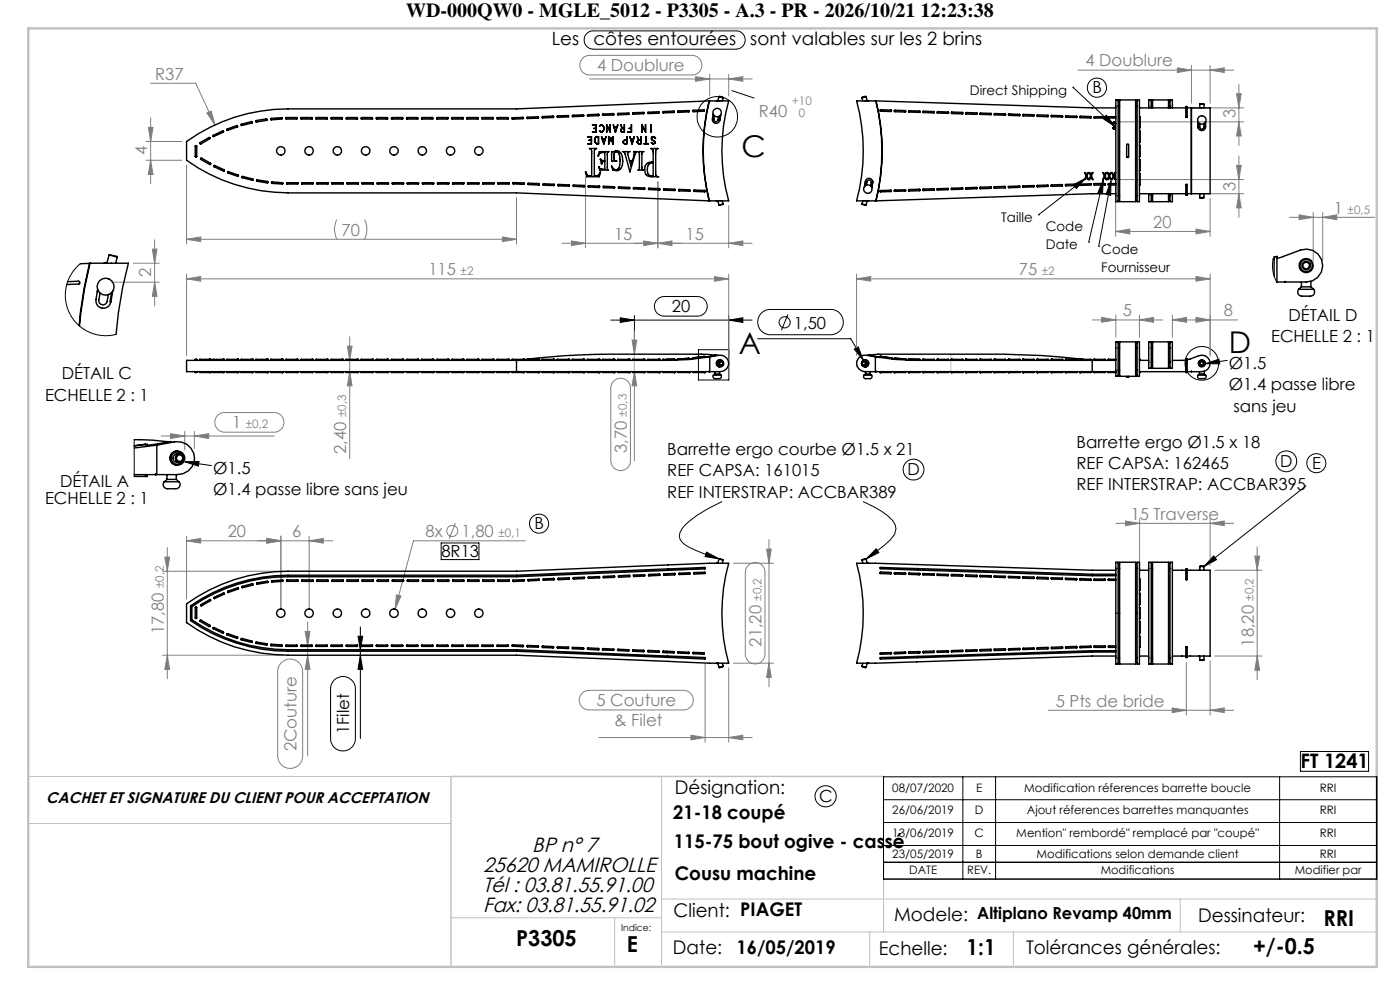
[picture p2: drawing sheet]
<svg xmlns="http://www.w3.org/2000/svg" width="297mm" height="210mm" viewBox="0 0 297 210" stroke-linecap="round" stroke-linejoin="round" font-family="sans-serif">
<g fill="none" stroke="#c0c0c0" stroke-width=".21">
<path d="M134.6 75.1v3.7M154.6 76.4v1.4M181.7 76.4v1.4M201.7 75.1v3.7M256.7 76.4v.6M39.2 96.4v1.6M41.2 96.2v2.9M61.9 137h1.4M6 164.7h89.7M6 174.7h89.7M140.3 164.7v40M187.4 164.7v33"/>
<path d="M95.7 194.7h44.6M130.4 194.7v10M140.3 197.7h151.8M140.3 190.7h151.8M184.5 197.7v7M215 197.7v7M250.4 190.7v7"/>
<circle cx="183.5" cy="77.1" r=".75"/>
</g>
<path d="M187.4 164.7h-91.7v40.4" fill="none" stroke="#c0c0c0" stroke-width=".3"/>
<path d="M6 6h286.1v199.1h-286.1z" fill="none" stroke="#c0c0c0" stroke-width=".5"/>
<g fill="none" stroke="#000" stroke-width=".21">
<path d="M124.6 7l.5-.3 .6-.1h30.4a1.94 1.94 0 0 1 2 1.9 1.94 1.94 0 0 1-2 1.9h-30.2a1.94 1.94 0 0 1-1.9-1.2 1.94 1.94 0 0 1 .6-2.2zM155.3 19.2l4.7 1.6M227.6 18.5h.1M227.6 18.5l9 8.4M227.7 39.2l2.7-1.4-2.1 2.2zM230.4 37.8l-10.1 7.8M234.1 38.1l-.2 3-1-.2zM234.1 38.1l-3.1 13.3M234.7 24.4l1.9 2.5-2.6-1.7zM235.7 38.4l-.1 3-1-.2zM235.7 38.4l-2.6 13.8M220.3 45.6h.1"/>
<path d="M231 51.4h.1M233.1 52.2h.1M129.6 67.9h30M131.6 67.4l3 .5-3 .5zM134.6 66.9v7.2M139.3 63.7a2.07 2.07 0 0 1 1.6-.8h7.1a2.08 2.08 0 0 1 2 2.1 2.08 2.08 0 0 1-2 2.1h-7.1a2.06 2.06 0 0 1-1.9-1.2 2.06 2.06 0 0 1 .3-2.2zM154.6 67.9l3-.5v1zM154.6 66.9v13.7h-6.4v-6.4h6.4M160.7 71.9h19.8l2.7 4.5M161.5 66.4l.2-.2a2.58 2.58 0 0 1 1.7-.6h12.8a2.68 2.68 0 0 1 2.7 2.7 2.68 2.68 0 0 1-2.7 2.7h-12.8a2.69 2.69 0 0 1-2.4-1.7 2.69 2.69 0 0 1 .5-2.9zM167.1 66.7l-1.3 3.4M181.2 74.1l.9-.5 1.1 2.8z"/>
<path d="M255.7 77.1l2.9-.9 .2 1zM260.1 76.5h.1M260.1 76.5l-4.4 .6M39.2 98l3-.1-.1 1zM39.2 98l5.5 .7M44.7 98.7h.1M93.6 115.2h8v3.5h-8zM149.9 117.1l2.7 1.5-3-.5zM153.2 106.4a23.6 23.6 0 0 0-8.5 5.7 2.2 2.2 0 0 0 .7 3.5 32.5 32.5 0 0 0 7.2 3M183.1 106.4a17.9 17.9 0 0 1 6.2 4 2.74 2.74 0 0 1-.5 4.1l-1.2 1.2-3.9 2.9M185.9 116.4l.5 .8-2.7 1.4zM257.5 117.9l.6 .8-2.7 1.5z"/>
<path d="M277 103.1l-21.6 17.1M75.7 138h1.7M76 135h.9l-.5 3zM76.4 139l.5 3h-.9zM76.4 133v23.7M70.9 144.3a2.65 2.65 0 0 1 2.9-.6 2.65 2.65 0 0 1 1.6 2.4v10.6a2.63 2.63 0 0 1-2.6 2.6 2.63 2.63 0 0 1-2.7-2.6v-10.6a2.53 2.53 0 0 1 .8-1.8zM275.9 159.4h14.4v4.2h-14.4zM187.4 164.8h104.7v21.7h-104.7zM187.4 169.6h104.7M187.4 174.5h104.7M187.4 179.3h104.7M204.3 164.8v21.7"/>
<path d="M211.2 164.8v21.7M271.5 164.8v21.7M187.4 182.9h104.7"/>
<circle cx="232.7" cy="18.6" r="2.04"/>
<circle cx="152.2" cy="24.8" r="4.3"/>
<circle cx="166.5" cy="68.4" r="1.18"/>
<circle cx="255" cy="77.1" r="3.6"/>
<circle cx="193.8" cy="99.6" r="2.21"/>
<circle cx="272.9" cy="97.9" r="2.21"/>
<circle cx="279.2" cy="98.3" r="2.02"/>
<circle cx="114.4" cy="111.1" r="2.03"/>
<circle cx="175.2" cy="168.9" r="2.24"/>
</g>
<g fill="none" stroke="#808080" stroke-width=".21">
<path d="M31.9 17.7h9.6l4.1 8.8M123.5 12.5a2.07 2.07 0 0 1 1.6-.8h21.7a2.08 2.08 0 0 1 2.1 2.1 2.08 2.08 0 0 1-2.1 2.1h-21.7a2.08 2.08 0 0 1-1.9-1.2 2.08 2.08 0 0 1 .3-2.2zM125.1 16.7h34.5M147.6 16.3l3 .4-3 .5zM150.6 15.8v4.6M154.6 16.7l3-.4v.9zM154.6 15.8v4.6M228.7 14.9h33M249.8 14.4l3 .5-3 .5zM252.8 13.9v8M256.7 14.9l3-.5v1zM256.7 13.9v8"/>
<path d="M262.3 19.9h1l-.5 3zM262.8 17.9v13M31 30h7.6M31 34h7.6M31.5 27h1l-.5 3zM32 34l.5 3h-1zM32 25v14M39.6 35v16.7M43.9 24l.9-.4 .8 2.9zM124.2 37.5v15.1M139.6 38.5v14.1M236.7 39.1v11"/>
<path d="M237.3 25.9h26.5M237.7 38.1h26.1M252.6 22.9h11.2M262.3 35.1h1l-.5 3zM262.8 33.1v13M262.8 25.9l.5 2.9h-1zM23.7 59.9h10.1M28.3 55.8h5.5M32.3 52.8h1l-.5 3zM32.8 50.9v14M32.8 59.9l.5 3h-1zM39.6 59.2l3-.5v.9z"/>
<path d="M39.6 59.2h115M39.6 58.1v17.3M39.6 50.8l3-.5v1zM39.6 50.8h70M71.5 46.6l-.2 .2a4.8 4.8 0 0 0 .2 4M77.3 46.6a4.7 4.7 0 0 1 0 4.2M106.6 50.3l3 .5-3 .5zM109.6 41.9v9.8M119.2 51.6h40.4M121.2 51.1l3 .5-3 .5zM136.6 51.1l3 .5-3 .5zM139.6 51.6l3-.5v1z"/>
<path d="M151.6 58.7l3 .5-3 .4zM154.6 58.1v17.3M154.6 51.6l3-.5v1zM154.6 43.6v9M181.7 59.2l3-.5v.9zM181.7 58.1v17.3M181.7 59.2h75M236.7 49.1l3-.5v1zM236.7 49.1h20M253.7 58.7l3 .5-3 .4zM253.7 48.6l3 .5-3 .5zM256 41.1h7.8"/>
<path d="M256.7 58.1v17.3M256.7 42.1v8M262.8 41.1l.5 3h-1zM273.6 46.1h18M275.6 45.6l3 .5-3 .5zM278.6 45.1v10.2M280.6 46.1l3-.5v1zM280.6 45.1v10.2M73.7 73.4h1l-.5 3zM74.2 78.8l.5 3h-1zM74.2 71.4v25.9M134.1 72.1h1l-.5 3z"/>
<path d="M134.6 70.1v27.6M134.6 78.8l.5 3h-1zM135.6 75.1h.1M135.6 78.8h.1M231.7 67.9h15M233.7 67.3l3 .6-3 .5zM236.7 66.8v4.7M241.7 67.9l3-.6v1.1zM241.7 66.8v4.7M248.7 67.9l3-.6v1.1zM248.7 66.8v4.7M248.7 67.9h13.8"/>
<path d="M253.7 67.3l3 .6-3 .5zM34.2 92.5h24M36.2 92l3 .5-3 .5zM39.2 91.5v4M41.2 92.5l3.1-.5v1zM41.2 91.5v3.6M46.2 88.1a1.93 1.93 0 0 1 1.5-.6h10.5a2.08 2.08 0 0 1 2.1 2.1 2.08 2.08 0 0 1-2.1 2.1h-10.5a2.09 2.09 0 0 1-2-1.3 2.09 2.09 0 0 1 .5-2.3zM130.2 80.8a2.08 2.08 0 0 1 2.3-.4 2.08 2.08 0 0 1 1.2 1.9v15.4a2.08 2.08 0 0 1-2 2.1 2.08 2.08 0 0 1-2.1-2.1v-15.6l.2-.8zM35 118.2h1l-.5 3zM35.5 116.2v27.8M39.6 114.7l3-.5v1zM39.6 113.7v13.4"/>
<path d="M39.6 114.7h31M56.6 114.2l3 .5-3 .5zM59.6 113.7v15.4M65.6 114.7l3-.5v1zM65.6 113.7v15.4M96.6 110.9l-1.3 3.4M111.4 114.7h-23.7l-3.9 14.5M155.6 119.5h8.5M158.9 119.8a2.09 2.09 0 0 1 2.2-.3 2.09 2.09 0 0 1 1.2 1.9v17.4a2.08 2.08 0 0 1-2.1 2.1 2.08 2.08 0 0 1-2.1-2.1l.1-17.6a1.92 1.92 0 0 1 .7-1.4zM162.6 116.5h1l-.5 3zM163.1 114.5v31.2M236.7 111h25"/>
<path d="M238.8 110.5l3 .5-3 .5zM241.8 110v11.8M256.7 111l3-.5v1zM256.7 110v10M266.2 118h1l-.5 3zM266.7 116v28.2M34.5 121.2h25.6M34.5 139h25.6M35.5 139l.5 3h-1zM64.3 137h2M64.7 134h1.1l-.5 3zM65.3 139l.5 3h-1.1z"/>
<path d="M65.3 132v28.4M84.1 126.2l1 .2-1.3 2.8zM257.7 139.2h10M257.7 121h10M266.7 139.2l.5 3h-1zM59.7 140.6a2.66 2.66 0 0 1 2.9-.6 2.66 2.66 0 0 1 1.6 2.4v18a2.65 2.65 0 0 1-2.6 2.6 2.65 2.65 0 0 1-2.7-2.6v-18.2l.3-.9zM123.8 146.8l1.2-.4h20a2.08 2.08 0 0 1 2.1 2.1 2.08 2.08 0 0 1-2.1 2.1h-20a2.09 2.09 0 0 1-2-1.5 2.09 2.09 0 0 1 .8-2.3zM127 156.4h32.6M146.6 156l3 .4-3 .5zM149.6 140.8v16.6M154.6 156.4l3-.4v.9zM154.6 141.7v15.7"/>
<path d="M155.6 140.7h8.5M163.1 140.7l.5 3h-1zM222.4 150.7h39.3M248.7 150.2l3 .5-3 .5zM251.7 140.5v11.2M256.7 150.7l3-.5v1zM256.7 140.2v11.5"/>
<circle cx="95.9" cy="112.6" r="1.18"/>
</g>
<path d="M74.7 138h.8" fill="none" stroke="#c0c0c0" stroke-width=".21" stroke-dasharray="30.5 1.3 1.3 1.3"/>
<g fill="#000">
<path d="M181.2 74.1l.9-.5 1.1 2.8zM257.5 117.9l.6 .8-2.7 1.5z"/>
<path d="M234.7 24.4l1.9 2.5-2.6-1.7zM235.7 38.4l-.1 3-1-.2zM234.1 38.1l-.2 3-1-.2zM227.7 39.2l2.7-1.4-2.1 2.2z"/>
<path d="M154.6 67.9l3-.5v1zM131.6 67.4l3 .5-3 .5z"/>
<path d="M255.7 77.1l2.9-.9 .2 1zM39.2 98l3-.1-.1 1z"/>
<path d="M149.9 117.1l2.7 1.5-3-.5zM185.9 116.4l.5 .8-2.7 1.4z"/>
<path d="M76 135h.9l-.5 3zM76.4 139l.5 3h-.9z"/>
</g>
<g fill="#808080">
<path d="M253.7 67.3l3 .6-3 .5zM248.7 67.9l3-.6v1.1z"/>
<path d="M181.7 59.2l3-.5v.9zM253.7 58.7l3 .5-3 .4zM39.6 59.2l3-.5v.9zM151.6 58.7l3 .5-3 .4zM36.2 92l3 .5-3 .5zM41.2 92.5l3.1-.5v1z"/>
<path d="M65.3 139l.5 3h-1.1zM64.7 134h1.1l-.5 3z"/>
<path d="M134.1 72.1h1l-.5 3zM134.6 78.8l.5 3h-1z"/>
<path d="M256.7 111l3-.5v1zM238.8 110.5l3 .5-3 .5zM154.6 16.7l3-.4v.9zM147.6 16.3l3 .4-3 .5zM256.7 14.9l3-.5v1zM249.8 14.4l3 .5-3 .5zM139.6 51.6l3-.5v1zM121.2 51.1l3 .5-3 .5z"/>
<path d="M233.7 67.3l3 .6-3 .5zM241.7 67.9l3-.6v1.1zM146.6 156l3 .4-3 .5zM154.6 156.4l3-.4v.9zM248.7 150.2l3 .5-3 .5zM256.7 150.7l3-.5v1zM39.6 114.7l3-.5v1zM56.6 114.2l3 .5-3 .5zM84.1 126.2l-.3 3 1.3-2.8zM136.6 51.1l3 .5-3 .5zM154.6 51.6l3-.5v1zM39.6 50.8l3-.5v1zM106.6 50.3l3 .5-3 .5zM236.7 49.1l3-.5v1zM253.7 48.6l3 .5-3 .5zM43.9 24l1.7 2.5-.8-2.9zM275.6 45.6l3 .5-3 .5zM280.6 46.1l3-.5v1z"/>
<path d="M163.1 140.7l.5 3h-1zM162.6 116.5h1l-.5 3z"/>
<path d="M74.2 78.8l.5 3h-1zM73.7 73.4h1l-.5 3z"/>
<path d="M266.7 139.2l.5 3h-1zM266.2 118h1l-.5 3z"/>
<path d="M32.3 52.8h1l-.5 3zM32.8 59.9l.5 3h-1z"/>
<path d="M35 118.2h1l-.5 3zM35.5 139l.5 3h-1zM31.5 27h1l-.5 3zM32 34l.5 3h-1zM262.3 35.1h1l-.5 3zM262.8 41.1l.5 3h-1zM262.3 19.9h1l-.5 3zM262.8 25.9l.5 2.9h-1z"/>
<path d="M56.6 114.2l3 .5-3 .5zM65.6 114.7l3-.5v1z"/>
</g>
<g fill="none" stroke="#000" stroke-width=".3">
<path d="M41.5 30.9h.2l-.1 2.4-.2-.1zM42.4 30.3l1.9-1.1 .3 .1-2 1.2zM42.6 33.6l2.1 1-.1 .3-2-1.1zM45.2 28.7l2-.9 .2 .1-2 1.1zM45.4 35.1l2.2 .9v.3l-2.2-.9zM48.2 27.4l2.2-.7v.2l-2.1 .8zM48.3 36.4l2.3 .7v.3h-.2l-2.1-.7zM51.2 26.4l2.2-.6 .1 .2-.1 .1-2.1 .5zM51.4 37.4l2.2 .6 .1 .2-2.3-.5zM54.3 25.6l2.2-.4 .2 .1-.1 .2-2.2 .4zM54.5 38.2l2.2 .3 .1 .1-.1 .2-2.2-.4zM57.4 25.2l2.4-.2v.3l-2.3 .1z"/>
<path d="M57.6 38.7l2.4 .1v.2l-2.3-.1zM60.7 25l2.3-.1v.3l-2.3 .1zM60.9 38.8h2.3v.2h-2.3zM63.9 25l2.2-.1 .2 .3-2.4 .1zM64 38.8h2.4v.2h-2.3zM67.1 25l2.3-.1v.3l-2.3 .1zM67.2 38.8h2.4v.2h-2.4zM70.3 24.9h2.3v.3l-2.3 .1zM70.4 38.8h2.4v.2h-2.4zM73.5 25l2.2-.1 .1 .3-2.3 .1zM73.6 38.8h2.4v.2h-2.3zM76.7 25l2.3-.1v.3l-2.3 .1z"/>
<path d="M76.8 38.8h2.4v.2h-2.3zM79.9 24.9h2.3v.3l-2.3 .1zM80 38.8h2.4v.2h-2.4zM83.1 25l2.3-.1v.3l-2.3 .1zM83.2 38.8h2.4v.2h-2.3zM86.3 25l2.2-.1 .2 .3-2.4 .1zM86.4 38.8h2.4v.2h-2.3zM89.4 25l2.4-.1v.3l-2.3 .1zM89.6 38.8h2.4v.2h-2.4zM92.6 25l2.4-.1v.3l-2.3 .1zM92.8 38.8h2.4v.2h-2.3zM95.8 25l2.3-.1 .1 .3-2.3 .1z"/>
<path d="M96 38.8h2.4v.1l-2.3 .1zM99.1 25l2.3-.1v.3l-2.3 .1zM99.2 38.8h2.4v.2h-2.4zM102.3 24.9h2.3v.3l-2.3 .1zM102.4 38.8h2.4v.2h-2.4zM105.5 25l2.3-.1v.3l-2.3 .1zM105.6 38.8h2.4v.2h-2.3zM108.7 25l2.3-.1 .1 .2-2.4 .2zM108.8 38.8h2.3l.1 .3-2.4-.1zM111.9 24.9l2.3-.1v.2l-2.3 .1zM112 38.9h2.3l.1 .3-2.4-.1zM115 24.8l2.3-.2 .1 .3-2.3 .1z"/>
<path d="M115.2 39l2.3 .1 .1 .2h-2.3zM118.3 24.6l2.3-.1v.3l-2.3 .1zM118.4 39.2h2.4v.3l-2.3-.1zM121.4 24.5l2.4-.1v.2l-2.3 .2zM121.6 39.3h2.3l.1 .3-2.4-.1zM124.2 36.5h.1M124.6 24.4l2.4-.2v.3l-2.3 .1zM124.7 29h.8v1.5h-.8M124.7 29h.1M124.7 30.5h.1M124.8 39.4l2.4 .2-.1 .2-2.3-.1zM125 29.7h.4"/>
<path d="M125 29.7v.1M125.1 31.5h1.4a.7 .7 0 0 0-.4 1l.1 4.8a1.08 1.08 0 0 0 1.2-.8l-.3 1h-2.6l-.3-1a1.08 1.08 0 0 0 1.3 .8v-4.8a.73 .73 0 0 0-.4-1zM125.4 29v1.5M125.7 26.5h.8v1.5h-.8h.7v-1.5zM126.4 29.1l.6-.1v1.5l-.6-.1M126.4 29.1a.9 .9 0 0 0 0 1.3M126.4 29.1a.89 .89 0 0 0 0 1.3M126.4 27.2h-.4l.4 .1M126.9 33a1.18 1.18 0 0 1 1.4-.7v1.8l-.6-.1-.3-.2M126.9 33h.1M126.9 29v1.5M127 35.4h.1"/>
<path d="M127 35.4l.2 .7h1.8M127.2 26.7l.3-.2 .3 .1a.38 .38 0 0 0-.6 .2zM127.4 33.8h.1M127.4 33.8l.2 .9M127.6 34.7h.1M127.6 34.7a.46 .46 0 0 1 .2-.5 .46 .46 0 0 1 .5 0v1.7a1.01 1.01 0 0 1-1.2-.4l-.1-.1M127.6 29l.2 .5h.6l.2-.5-.5 1.6zM127.8 29.5h.6l-.3 .9zM127.8 24.2l2.3-.1 .1 .3-2.4 .1zM127.8 26.6a.75 .75 0 0 1 .3 .9 .75 .75 0 0 1-.6 .5l-.3-.3a.38 .38 0 0 0 .6 .2 .82 .82 0 0 0 0-1.3zM128 39.6h2.4v.3l-2.3-.1zM128.7 28h.1"/>
<path d="M129 32.2l-.2 .3v3.2l.2 .3M129 32.2h.1M129 32.2h-1.9l-.2 .8M129 36v.1M129.1 29h.1M129.2 30.4l.4-1.2 .4 1.2M129.2 29l-.1 1.6 .5-1.3 .5 1.3-.1-1.6M129.4 26.5h.1M129.4 27.9l-.7-1.5v1.6M129.4 26.5l.1 1.6-.8-1.5M130 36v.1M130 29h.1"/>
<path d="M130.1 26.5l.2 .5h.6l.2-.5-.5 1.6zM130.3 27l.3 .9 .2-.9M130.7 34.2a.62 .62 0 0 1-.5-.9v-.5a.57 .57 0 0 1 .6-.6 .57 .57 0 0 1 .6 .6l.1 .8a2.43 2.43 0 0 1-.7 2.4 1.01 1.01 0 0 1-1-.8l.2 .9M130.7 34.2h-.9v-2h.3a1.26 1.26 0 0 1 1.9 1.1 2.57 2.57 0 0 1-.6 2.7h-.1a1.24 1.24 0 0 1-1.2 0h-.1M130.7 34.2h.1M131.1 24.1l2.3-.1v.2l-2.3 .2zM131.2 39.7h2.4v.3h-2.3zM132.2 32.2l.4 .5 1 3.8 1.1-3.8 .4-.5M132.2 32.2h.1M132.2 32.2h1.3M132.4 27.3l-.6 .1v.5l.7 .1v-1.5l-.1 1.5h-.4M132.4 27.2h-.4l-.3-.7 .3 .7-.3 .3 .1 .4"/>
<path d="M132.5 30.5h.5v-1.5v1.5M132.5 29.7h.5M132.5 29.7l-.3 .3v.3l.3 .2M132.5 29.8l-.3 .2v.2l.3 .3M133.5 32.2l-.3 .1-.1 .3 .4 1.5h.7l.3-1.4a.33 .33 0 0 0-.1-.5M133.5 32.2h.1M133.6 29l.2 .5h.6l.2-.5-.5 1.6zM133.6 34.2h.5l-.3 1zM133.8 29.5h.6l-.3 .9zM133.9 26.5l.1 1.5h-.8h.7zM133.9 27.2h-.4l.4 .1M134.2 23.9l2.4-.1v.3l-2.3 .1z"/>
<path d="M134.4 39.8l2.3 .1 .1 .2h-2.4zM134.4 32.2h.1M134.4 32.2h.7M135.1 32.2h.1M135.4 32.2l.2 .3v3.3l-.2 .2M135.4 32.2h.1M135.4 36v.1M135.4 36.1h1M135.4 32.2h1M135.5 29.7l-.3-.7 .3 .7-.3 .3v.3l.3 .2M135.5 29.7h.5M135.5 29.8l-.3 .2v.2l.3 .3"/>
<path d="M136 29v1.5h-.5M136 29h.1M136.2 28h.1M136.2 26.6l.8 1.5v-1.6l-.1 1.4-.7-1.5v1.6M136.4 32.2l-.2 .3v3.2l.2 .3M136.4 32.2h.1M136.4 36v.1M136.6 30.5h.1M136.6 30.5h.9M137.1 30.5v-1.5v1.5M137.4 23.8l2.4-.1v.3l-2.3 .1zM137.5 30.5h.1"/>
<path d="M137.6 40h2.3l.1 .2h-2.4zM137.8 34.7l.8-.1v2.7a1.04 1.04 0 0 1-1.3-1.4l.1-.6zM138 26.5l.1 1.5zM138.1 31.5h1.5a.65 .65 0 0 0-.5 1v4a.69 .69 0 0 0 .5 1 2.81 2.81 0 0 1-2.5-.4 1.65 1.65 0 0 1-.3-1.8 1.65 1.65 0 0 1 1.5-.9h.3v-2.1a.6 .6 0 0 0-.5-.8zM138.2 30.3l.3 .2zM138.5 30.5h.2M138.5 29h.2M138.5 29a.38 .38 0 0 0-.2 .6l.7 .5-.3 .4M138.5 29l-.3 .2v.3l.8 .6-.3 .4M138.7 29l.4 .4zM139.6 37.5h.1M140.6 23.7l2.3-.1 .1 .2-2.3 .1z"/>
<path d="M143.8 23.6l2.4-.1v.1l-2.3 .2zM147 23.5l2.4-.2v.3l-2.3 .1zM150.4 21.4h4.2a39.6 39.6 0 0 0 0 21.2h-4.2M150.4 21.4l-40.8 1.7h-48.5a36.7 36.7 0 0 0-21.5 6.9v4a37.3 37.3 0 0 0 21.5 6.9h48.5l40.8 1.7M150.4 21.4a44.9 44.9 0 0 0 0 21.2M150.5 21.4a43.7 43.7 0 0 0 0 21.2M151.6 24.5l-.2 .8a.45 .45 0 0 0 .4 .5 .45 .45 0 0 0 .5-.4l.1-.7M152 21.4h.4M152.5 20.5l-.2 .9M152.5 20.5l.7 .1 .2 .2zM152.8 24.5l-.2 1M152.9 24.3l-.2 1.2a.81 .81 0 0 1-.9 .7 .81 .81 0 0 1-.7-1l.2-1v.2"/>
<path d="M153.4 20.8l-.2 .6M182.8 20.8l.2 .6M183.4 39.6l.2-1.1a.79 .79 0 0 1 .9-.7 .79 .79 0 0 1 .6 1l-.1 1.1M183.7 38.4l-.2 .9M183.7 20.5l.3 .9M183.7 20.5l-.6 .1-.3 .2M183.7 20.5l-.8 .3M183.8 39.3l.1-.7a.45 .45 0 0 1 .6-.4 .45 .45 0 0 1 .3 .5l-.1 .7M183.9 21.4h.4M185.1 38.4l-.2 1.3M185.8 21.4a44.9 44.9 0 0 1 0 21.2M185.8 21.4h-4.1a40.5 40.5 0 0 1 0 21.2h4.1"/>
<path d="M185.8 21.4a43.7 43.7 0 0 1 0 21.2M185.8 21.4l45.9 1.5h5M186.7 23.3h2.4v.3h-2.3zM189.8 23.4l2.3 .1v.2h-2.3zM192.8 23.5l2.3 .1 .1 .2h-2.4zM195.8 23.6l2.4 .1v.2h-2.4zM198.8 23.7l2.4 .1v.2h-2.3zM201.8 40l2.4-.1v.2l-2.3 .1zM201.9 23.8l2.4 .1-.1 .3-2.3-.1zM204.9 39.9l2.3-.2 .1 .3-2.3 .1zM204.9 23.9h2.3l.1 .3h-2.4zM207.9 39.7l2.3-.1 .1 .3-2.4 .1z"/>
<path d="M207.9 24l2.4 .1v.2h-2.4zM210.9 39.6l2.3-.1 .1 .3-2.3 .1zM210.9 24.1l2.4 .1v.2h-2.3zM213.9 39.6l2.4-.1v.2l-2.3 .1zM214 24.2l2.4 .1-.1 .2h-2.3zM217 39.5l2.3-.1 .1 .2-2.4 .1zM217 24.3h2.3l.1 .3h-2.4zM220 39.4l2.3-.1 .1 .2-2.3 .1zM220 24.4h2.3l.1 .3h-2.3zM223.1 39.2l2.2-.1 .1 .3-2.3 .1zM223.1 24.5h2.3v.3h-2.3zM226 39.2l2.4-.2v.3l-2.3 .1z"/>
<path d="M226.1 24.6l2.4 .2-.1 .1h-2.3zM229.1 39h2.3l.1 .2-2.4 .1zM229.1 24.7h2.3l.1 .3h-2.4zM230.1 36.6h.1l.3 .6 .3-.6h.1l-.3 .7 .3 .8h-.1l-.3-.6-.3 .6h-.1l.3-.8zM231 36.6h.2l.3 .6 .2-.6h.1l-.3 .7 .4 .8h-.2l-.2-.6-.5 .6 .4-.8zM232.1 39l2.3-.1 .1 .3-2.4 .1zM232.1 24.8h2.4v.2h-2.4zM234 36.6h.1l.3 .6 .2-.6h.2l-.4 .7 .4 .8h-.2l-.2-.6-.3 .6h-.2l.4-.8zM234.9 36.6h.1l.3 .6 .4-.6-.3 .7 .3 .8h-.1l-.3-.6-.3 .6h-.1l.3-.8zM235.8 36.6h.2l.3 .6 .2-.6h.1l-.3 .7 .4 .8h-.2l-.2-.6-.3 .6h-.2l.4-.8zM236.1 26l.4-.1 .2 .3-.3-.2a.41 .41 0 0 0-.2 .4 .41 .41 0 0 0 .3 .4 .33 .33 0 0 1 .1 .5 .33 .33 0 0 1-.6-.1l.1-.1 .2 .2a.25 .25 0 0 0 .2-.3 .25 .25 0 0 0-.2-.2 .58 .58 0 0 1-.2-.8zM236.7 21.2h.5v21.6h-.5z"/>
<path d="M236.7 38.9l-1.6 .1 .1 .3h1.5M236.7 24.8h-1.6l.1 .2h1.5M237.2 21.4h.3M237.5 21.2h3.4v21.6h-3.4zM239 30.6l.4 .1v2.7l-.4-.1zM240.9 21.4h.3M241.2 21.2h.5v21.6h-.5zM241.7 39.3h.1M241.7 36.9h.1M241.7 36.2h.1M241.7 33.8h.1M241.7 33.2h.1"/>
<path d="M241.7 30.8h.1M241.7 30.2h.1M241.7 27.8h.1M241.7 24.8h.1M241.7 27.2h.1M241.7 22.9h9.9M241.8 36.9v2.4M241.8 33.8v2.4M241.8 30.8v2.4M241.8 27.8v2.4M241.8 24.8v2.4M243.7 22.9v-1.7h.5v1.7"/>
<path d="M244.2 21.4h.3M244.5 22.9v-1.7h3.4v1.7M247.9 21.4h.3M248.2 22.9v-1.7h.5v1.7M251.6 22.6h.2v2.3h-.2zM251.6 39.1h.2v2.3l-.2-.1zM251.8 22.9h4.9v18.2h-4.9M252.7 22.9v18.2M252.8 22.9v18.2M254.2 25.9v1.3M254.5 26.2v.7a.44 .44 0 0 0 .5 .5 .44 .44 0 0 0 .4-.5v-.7M254.5 22.1h.9"/>
<path d="M254.5 22.1v.8M255.4 22.1v.8M255.7 26v1.2M255.8 25.9v1a.79 .79 0 0 1-.8 .8 .79 .79 0 0 1-.8-.8M14.4 59.8l2.3-.2 .2 .2v.3l-2.8 .3M19 55.9l-1.1 5.2-.9 5.3-.2 2.7M19 55.9h-2M19 55.9h.1M19.1 55.9l8.1-.1-1.2 5.3-.9 5.2-.5 4.6M19.1 55.9l-1.1 5.2-1.1 8.1M22 55.8l.3-.1 .5 .1M23.2 54.1l-.5 1.7"/>
<path d="M23.2 54.1h.1M23.2 54.1l1.7 .5M24.8 54.4l.1 .2M24.9 54.6l-.3 1.2M140.8 40.1h2.3l.1 .2h-2.4zM144 40.2l2.3 .1 .1 .2h-2.4zM147.2 40.3l2.3 .1 .1 .2h-2.4zM152 42.6h.4M152.3 42.6l.2 .9M153.2 42.6l.2 .6M153.4 43.2l-.1 .2-.8 .1M153.4 43.2l-.9 .3"/>
<path d="M182.8 43.2l.2 .2 .7 .1M182.8 43.2l.9 .3M183 42.6l-.2 .6M183.9 42.6h.4M184 42.6l-.3 .9M186.7 40.4l2.4-.1v.3l-2.4 .1zM189.7 40.3l2.4-.1v.3l-2.3 .1zM192.8 40.2l2.3-.1 .1 .3-2.4 .1zM195.8 40.1l2.3-.1 .1 .2-2.4 .2zM198.8 40h2.4v.2l-2.3 .1zM236.7 41.1h-5l-45.9 1.5M237.2 42.6h.3"/>
<path d="M240.9 42.6h.3M241.7 41.1h9.9M243.7 41.1v1.7h.5v-1.7M244.2 42.6h.3M244.5 41.1v1.7h3.4v-1.7M247.9 42.6h.3M248.2 41.1v1.7h.5v-1.7M254.5 41.9h.9M254.5 41.1v.8M255.4 41.1v.8M270.3 58.5v-4l.6-.1v5.5M270.3 54.9l-.2 .1"/>
<path d="M270.9 54.8l5-1.8a3.5 3.5 0 0 1 4.6 2.7 3.5 3.5 0 0 1-3.4 4.1h-6.2M276.1 59.8v1M278.1 59.7v1.1M20.7 61.5l-.3 2a1.61 1.61 0 0 0 1.3 1.9 1.61 1.61 0 0 0 1.8-1.3l.4-2.4M20.7 61.5l-.1 .4M21.2 62.2l-.2 1.4a.9 .9 0 0 0 .7 1 .9 .9 0 0 0 1-.6l.3-1.5M23.7 62.1l-.4 2M39.6 76.4h102.2a62.9 62.9 0 0 0 10.8-1.1 1.75 1.75 0 0 1 2 1.7 1.75 1.75 0 0 1-1.8 1.8h-113.2zM41.4 76.4v-.2h.3v.2M41.4 78.8v.2h.3v-.2M42.4 79h.1M42.4 76.2h.1"/>
<path d="M42.4 76.2v.2M42.4 78.8v.2M42.4 76.2h2.3v.2M44.6 79h.1M44.6 76.2h.1M44.6 76.2v.2M44.6 78.8v.2M44.7 78.8v.2h-2.3M45.2 78.8v.2h2.4v-.2M45.2 76.4v-.2h2.4v.2M47.4 76.2v.2M47.4 78.8v.2"/>
<path d="M48.1 76.4v-.2h2.5v.2M48.1 78.8v.2h2.5v-.2M50.4 76.2h.1M50.4 79h.1M50.4 76.2v.2M50.4 78.8v.2M51.2 78.8v.2h2.5v-.2M51.2 76.4v-.2h2.5v.2M53.5 79h.1M53.5 76.2h.1M53.5 76.2v.2M53.5 78.8v.2"/>
<path d="M54.3 78.8v.2h2.4M56.7 76.2h-2.4v.2M56.7 76.2h.1M56.7 79h.1M56.7 76.2h.1v.2M56.7 76.2v.2M56.7 78.8v.2M56.8 78.8v.2h-.1M57.4 78.8v.2h2.4M59.8 76.2h-2.4v.2M59.8 79h.1M59.8 76.2h.1"/>
<path d="M59.8 76.2h.2v.2M59.8 76.2v.2M59.8 78.8v.2M60 78.8v.2h-.2M60.6 78.8v.2h2.4M63 76.2h-2.4v.2M63 76.2h.2v.2M63 76.2v.2M63 78.8v.2M63.2 78.8v.2h-.2M63.9 78.8v.2h2.4M66.3 76.2h-2.4v.2"/>
<path d="M66.3 76.2h.1v.2M66.3 76.2v.2M66.3 78.8v.2M66.4 78.8v.2h-.1M67 78.8v.2h2.4M69.4 76.2h-2.4v.2M69.4 76.2h.2v.2M69.4 76.2v.2M69.4 78.8v.2M69.6 78.8v.2h-.2M70.2 78.8v.2h2.4M72.6 76.2h-2.4v.2"/>
<path d="M72.6 76.2h.2v.2M72.6 76.2v.2M72.6 78.8v.2M72.8 78.8v.2h-.2M73.4 78.8v.2h2.4M75.8 76.2h-2.4v.2M75.8 76.2h.2v.2M75.8 76.2v.2M75.8 78.8v.2M76 78.8v.2h-.2M76.6 78.8v.2h2.4M79 76.2h-2.4v.2"/>
<path d="M79 76.2h.2v.2M79 76.2v.2M79 78.8v.2M79.2 78.8v.2h-.2M79.8 78.8v.2h2.4M82.2 76.2h-2.4v.2M82.2 76.2h.2v.2M82.2 76.2v.2M82.2 78.8v.2M82.4 78.8v.2h-.2M83 78.8v.2h2.4M85.4 76.2h-2.4v.2"/>
<path d="M85.4 76.2h.2v.2M85.4 76.2v.2M85.4 78.8v.2M85.6 78.8v.2h-.2M86.3 78.8v.2h2.4M88.7 76.2h-2.4v.2M88.7 76.2h.1v.2M88.7 76.2v.2M88.7 78.8v.2M88.8 78.8v.2h-.1M89.4 78.8v.2h2.4M91.8 76.2h-2.4v.2"/>
<path d="M91.8 76.2h.2v.2M91.8 76.2v.2M91.8 78.8v.2M92 78.8v.2h-.2M92.6 78.8v.2h2.4M95 76.2h-2.4v.2M95 76.2h.2v.2M95 76.2v.2M95 78.8v.2M95.2 78.8v.2h-.2M95.8 78.8v.2h2.4M98.2 76.2h-2.4v.2"/>
<path d="M98.2 76.2h.2v.2M98.2 76.2v.2M98.2 78.8v.2M98.4 78.8v.2h-.2M99 78.8v.2h2.4M101.4 76.2h-2.4v.2M101.4 76.2h.2v.2M101.4 76.2v.2M101.4 78.8v.2M101.6 78.8v.2h-.2M102.2 78.8v.2h2.4M104.6 76.2h-2.4v.2"/>
<path d="M104.6 76.2h.2v.2M104.6 76.2v.2M104.6 78.8v.2M104.8 78.8v.2h-.2M105.4 78.8v.2h2.4M107.8 76.2h-2.4v.2M107.8 76.2h.2v.2M107.8 76.2v.2M107.8 78.8v.2M108 78.8v.2h-.2M108.6 78.8v.2h2.6v-.2M109.6 76.4v2.4"/>
<path d="M111.1 79h.1M111.1 76.2h.1M111.1 76.2v.2M111.1 78.8v.2M111.2 76.2h-2.6v.2M111.8 78.8v.2h2.4M114.2 76.2h-2.4v.2M114.2 79h.1M114.2 76.2h.1M114.2 76.2v.2M114.2 78.8v.2M114.4 78.8v.2h-.2"/>
<path d="M115 78.8v.2h2.4M117.4 76.2h-2.4v.2M117.4 76.2h.1M117.4 79h.1M117.4 76.2v.2M117.4 78.8v.2M117.6 78.8v.2h-.2M118.2 78.8v.2h2.4M120.6 76.2h-2.4v.2M120.6 76.2h.1M120.6 79h.1M120.6 76.2v.2"/>
<path d="M120.6 78.8v.2M120.8 78.8v.2h-.2M121.4 78.8v.2h2.4M123.8 76.2h-2.4v.2M123.8 79h.1M123.8 76.2h.1M123.8 76.2v.2M123.8 78.8v.2M124 78.8v.2h-.2M124.6 78.8v.2h2.4M127 76.2h-2.4v.2M127 76.2h.1"/>
<path d="M127 79h.1M127 76.2v.2M127 78.8v.2M127.2 78.8v.2h-.2M127.8 78.8v.2h2.4M130.2 76.2h-2.4v.2M130.2 79h.1M130.2 76.2h.1M130.2 76.2v.2M130.2 78.8v.2M130.4 78.8v.2h-.2M131 78.8v.2h2.4"/>
<path d="M133.4 76.2h-2.4v.2M133.4 76.2h.1M133.4 79h.1M133.4 76.2v.2M133.4 78.8v.2M133.6 78.8v.2h-.2M134.2 78.8v.2h2.4M136.6 76.2h-2.4v.2M136.6 79h.1M136.6 76.2h.1M136.6 76.2v.2M136.6 78.8v.2"/>
<path d="M136.8 78.8v.2h-.2M137.4 78.8v.2h2.4M139.8 76.2h-2.4v.2M139.8 76.2h.1M139.8 79h.1M139.8 76.2v.2M139.8 78.8v.2M140 78.8v.2h-.2M140.6 78.8v.2h2.4M142.9 76.2h.1M142.9 76.2h-2.3v.2M142.9 76.2h-1.5"/>
<path d="M143 76.2h-.1M143 76.2h.1M143 79h.1M143 78.8v.2M143.2 78.8v.2h-.2M143.8 76.2h.1zM143.8 78.8v.2h2.6v-.2M143.8 76.3h-.8M146.2 76l-2.3 .2M146.2 79h.1M146.2 78.8v.2M147 75.9h.1"/>
<path d="M147 78.8v.2h2.4M147 76.1l-.8 .1M147.1 75.9h-.1M149.3 75.6h.1M149.3 75.6l-2.2 .3M149.4 75.6h.1M149.4 79h.1M149.4 75.6v.2M149.4 78.8v.2M149.6 78.8v.2h-.2M149.6 75.6v.2M150.4 78.8h.1"/>
<path d="M150.6 75.7v3.1M151.3 79.6a.57 .57 0 0 0 .2 .7 .57 .57 0 0 0 .7 0h.1a.52 .52 0 0 0 .6-.1 .52 .52 0 0 0 .1-.6M151.3 79.6h1.7M151.7 79.3h.9M151.7 79.3l-.4 .3M151.7 78.8v.5M151.7 75.4l.4-.1-1.9-.1a577.1 577.1 0 0 0-30.4 .3l-8.7 .8M151.7 75.4l-2.3 .4M151.7 75.4l-.3 .1M152.6 79.3l.4 .3M152.6 78.8v.5M152.8 76.4a.73 .73 0 0 0-.8 .7 .73 .73 0 0 0 .8 .7"/>
<path d="M153 76.6a.49 .49 0 0 0-.7 .5 .49 .49 0 0 0 .7 .4M153.1 76.5a.75 .75 0 0 1-.1 1.2M153.2 76.6a.64 .64 0 0 0-1 0 .64 .64 0 0 0 .1 1 .64 .64 0 0 0 .9-.2M183 76.8a.63 .63 0 0 1 .9-.2 .63 .63 0 0 1 .1 .9 .63 .63 0 0 1-.9 0M183.3 76.6a.49 .49 0 0 1 .7 .5 .49 .49 0 0 1-.7 .4M183.3 79.6a.57 .57 0 0 0 .1 .7 .57 .57 0 0 0 .7 0h.2a.5 .5 0 0 0 .6-.1 .5 .5 0 0 0 0-.6M183.3 79.6h1.6M183.5 76.3a.74 .74 0 0 1 .8 .9 .74 .74 0 0 1-1.1 .5 .74 .74 0 0 1-.1-1.2l.1-.1M183.6 77.8h.1M183.6 79.3h1M183.6 79.3l-.3 .3M183.6 78.8v.5"/>
<path d="M184.6 75.4l-.4-.1 2.1-.2h19.9a164.6 164.6 0 0 1 23.6 1.1M184.6 75.4l2.1 .3M184.6 75.4h.3M184.6 79.3l.3 .3M184.6 78.8v.5M185.7 75.7l4.4 .6 4.4 .1h42.2M185.7 75.7l-1.8-.3a1.76 1.76 0 0 0-2.2 1.5 1.76 1.76 0 0 0 1.8 1.9h53.2M185.7 75.7v3.1M185.8 78.8h.1M186.7 75.6v.2M186.7 78.8v.2M186.7 75.6h.1"/>
<path d="M186.7 75.6l2.3 .3M186.7 79h.1M189 75.9h.1M189.1 75.9h.1M189.1 78.8v.2h-2.4M189.1 76.1l.6 .1M189.7 76l2.4 .2M189.7 79h.1M189.7 78.8v.2M192 76.2h.1M192.1 76.2h.1M192.1 78.8v.2h-2.4"/>
<path d="M192.1 76.3h.7M192.9 76.2h.1M192.8 79h.1M192.8 78.8v.2M192.8 76.4h1.9M192.9 76.2h2.3v.2M192.9 76.2h2M195.2 78.8v.2h-2.4M195.8 78.8v.2M195.8 76.2h2.4v.2M195.8 79h.1M195.8 76.2h.1"/>
<path d="M195.8 76.2v.2M198.2 78.8v.2h-2.4M198.8 78.8v.2M198.8 76.2h2.4v.2M198.8 79h.1M198.8 76.2h.1M198.8 76.2v.2M201.2 78.8v.2h-2.4M201.8 76.2h2.5v.2M201.8 79h.1M201.8 76.2h.1M201.8 76.2v.2"/>
<path d="M201.8 78.8v.2M204.3 78.8v.2h-2.5M204.9 76.2h2.4v.2M204.9 76.2h.1M204.9 79h.1M204.9 76.2v.2M204.9 78.8v.2M207.3 78.8v.2h-2.4M207.9 76.2h2.4v.2M207.9 79h.1M207.9 76.2h.1M207.9 76.2v.2"/>
<path d="M207.9 78.8v.2M210.3 78.8v.2h-2.4M210.9 78.8v.2M210.9 76.2h2.4v.2M210.9 79h.1M210.9 76.2h.1M210.9 76.2v.2M213.3 78.8v.2h-2.4M213.9 76.2h.1M213.9 79h.1M213.9 76.2v.2M213.9 78.8v.2"/>
<path d="M214 76.2h2.4v.2M216.4 78.8v.2h-2.4M217 76.2h2.4v.2M217 76.2h.1M217 79h.1M217 76.2v.2M217 78.8v.2M219.4 78.8v.2h-2.4M220 76.2h2.4v.2M220 79h.1M220 76.2h.1M220 76.2v.2"/>
<path d="M220 78.8v.2M222.4 78.8v.2h-2.4M223 79h.1M223 78.8v.2M223 76.2h2.4v.2M223 76.2h.1M223 76.2v.2M225.4 78.8v.2h-2.4M226 78.8v.2M226.1 76.2h2.4v.2M226.1 76.2h.1M226.1 79h.1"/>
<path d="M226.1 76.2v.2M228.5 78.8v.2h-2.4M229.1 76.2h2.4v.2h.2v2.4M229.1 76.2h.1M229.1 79h.1M229.1 76.2v.2M229.1 78.8v.2M231.5 78.8v.2h-2.4M232.1 76.2h2.4v.2M232.1 79h.1M232.1 76.2h.1M232.1 76.2v.2"/>
<path d="M232.1 78.8v.2M234.5 78.8v.2h-2.4M235.1 79h.1M235.1 76.2h.1M235.1 76.2v.2M235.1 78.8v.2M235.1 76.2h1.6M235.1 79h1.6M236.7 72.5h.5v7.3h-.5zM237.2 72.7h.3M237.2 79.6h.3M237.5 72.5h3.4v7.3h-3.4z"/>
<path d="M239 79.8v.2h.4v-.2M240.9 72.7h.3M240.9 79.6h.3M241.2 72.5h.5v7.3h-.5zM241.7 76.4h2M241.7 78.8h9.9M241.7 79h.1M241.7 76.2h.1M241.8 76.2l.1 .2M241.9 78.8l-.1 .2M243.7 72.5h.5v5.6h-.5zM244.2 72.7h.3"/>
<path d="M244.2 77.9h.3M244.5 72.5h3.4v5.6h-3.4zM247.9 72.7h.3M247.9 77.9h.3M248.2 72.5h.5v5.6h-.5zM251.6 76.2l.2-.1v2.9h-.2zM251.6 76.4h-2.9M251.8 76.3l.7-.1a4.3 4.3 0 0 1 3.2-.7 1.76 1.76 0 0 1 1 2 1.76 1.76 0 0 1-1.7 1.3h-3.2M252.7 78.8h.1M254.2 79.6a.56 .56 0 0 0 .1 .6 .56 .56 0 0 0 .7 .1h.1a.51 .51 0 0 0 .6-.1 .51 .51 0 0 0 .1-.6M254.2 79.6h1.6M254.5 79.3h1"/>
<path d="M254.5 79.3l-.3 .3M254.5 78.8v.5M255.5 79.3l.3 .3M255.5 78.8v.5M275.5 61.4a.99 .99 0 0 0 .1 1.2 .99 .99 0 0 0 1.2 .2 2.15 2.15 0 0 0 2-.5l.1-.5-.2-.4M275.5 61.4h3.2M276.1 60.8h2M276.1 60.8l-.6 .6M278.1 60.8l.6 .6M28.5 93.3l3.9 .1 3.9 .3-.7 .1M28.5 94.6l2.4-.3zM30.9 94.3v.3"/>
<path d="M30.9 94.3h.1M31.3 94.2v.4M33.3 94.4l3.6-.6a3.5 3.5 0 0 1 4.3 3 3.5 3.5 0 0 1-3.6 3.9h-9.1M33.3 94.4l-4.8 .6M33.3 94.4v6.3M35.6 93.8l-4.7 .7M35.6 93.8l-.7 .1M37.7 95.7a1.47 1.47 0 0 0-1.6 1.5 1.47 1.47 0 0 0 1.5 1.5M38 96.3a.97 .97 0 0 0-1.3 .9 .97 .97 0 0 0 1.3 .9M38.3 96a1.47 1.47 0 0 1-.1 2.5M38.5 96.3a1.26 1.26 0 0 0-1.9 0 1.26 1.26 0 0 0 .2 1.8 1.26 1.26 0 0 0 1.8-.2M28.5 101.1h2.4"/>
<path d="M30.9 101.1h.1M30.9 100.7v.4M31.3 100.7v.4h-.4M33 100.7h.1M34.8 102.2a1 1 0 0 0 .1 1.2 1 1 0 0 0 1.2 .3 2.19 2.19 0 0 0 2-.5l.1-.6-.2-.4M34.8 102.2h3.2M35.4 101.7h2M35.4 101.7l-.6 .5M35.4 100.7v1M37.4 101.7l.6 .5M37.4 100.7v1M152 119.5h.3"/>
<path d="M152.5 118.6l-.2 .8M152.5 118.6l.7 .1 .2 .1zM153.4 118.8l-.2 .6M182.8 118.8l.2 .6M182.9 118.7l.8-.1-.8 .2zM183.7 118.6l.3 .8M183.8 119.5h.5M236.7 119.3h.5v21.6h-.5zM237.2 119.5h.3M237.5 119.3h3.4v21.6h-3.4zM240.9 119.5h.3M241.2 119.3h.5v21.6h-.5z"/>
<path d="M243.7 119.3h.5v21.6h-.5zM244.2 119.5h.3M244.5 119.3h3.4v21.6h-3.4zM247.9 119.5h.3M248.2 119.3h.5v21.6h-.5zM39.6 128.1a36.7 36.7 0 0 1 21.5-6.9h48.5l41-1.7h4a39.6 39.6 0 0 0 0 21.2h-4l-41-1.7h-48.5a36.7 36.7 0 0 1-21.5-6.9zM40.4 128.5a36.1 36.1 0 0 1 20.7-6.5h48.5l40-1.6v.3l-40 1.6h-48.5a35.8 35.8 0 0 0-20.4 6.4v2.8a35.8 35.8 0 0 0 20.4 6.3h48.5l40 1.7v.3l-40-1.7h-48.5a36.8 36.8 0 0 1-20.7-6.5zM41.5 128.8l.2 .1v2.3l-.3-.1zM42.5 131.5l2.1 1.3-.3 .1-1.9-1.1zM42.5 128.3l2.1-1.2 .1 .2-2 1.2zM45.3 133.1l2.1 1.1-.2 .1-2-.9zM45.4 126.7l2-.9h.2v.2l-2.1 1z"/>
<path d="M48.2 134.4l2.2 .7v.3l-2.2-.7zM48.3 125.4l2.1-.7 .2 .1v.1l-2.2 .8zM51.2 135.5l2.2 .5 .1 .2-2.3-.5zM51.3 124.4l2.2-.6 .2 .2-2.2 .7zM54.3 136.2l2.3 .4 .1 .2-2.4-.3zM54.4 123.7l2.3-.4 .1 .2-2.2 .4zM57.5 136.7l2.3 .1v.2h-2.3zM57.6 123.2l2.4-.1v.2l-2.3 .2zM60.7 136.8h2.3v.2l-2.3 .1zM60.9 123h2.2l.1 .3h-2.3zM63.9 136.8h2.3l.1 .2-2.4 .1zM64 123h2.3l.1 .3h-2.3z"/>
<path d="M67.1 136.8h2.3v.3h-2.3zM67.2 123h2.3l.1 .3h-2.4zM70.2 136.9l2.4-.1v.3h-2.3zM70.4 123.1l2.3-.1 .1 .3h-2.4zM73.5 136.8h2.3v.2l-2.3 .1zM73.6 123h2.3l.1 .3h-2.3zM76.7 136.8h2.3v.3h-2.3zM76.8 123h2.3l.1 .3h-2.3zM79.8 136.9l2.4-.1v.3h-2.3zM80 123.1l2.3-.1 .1 .3h-2.4zM83 136.9l2.4-.1v.2l-2.3 .1zM83.2 123h2.3l.1 .3h-2.3z"/>
<path d="M86.3 136.8h2.3l.1 .2-2.4 .1zM86.4 123h2.3l.1 .3h-2.3zM89.4 136.9l2.4-.1v.3h-2.3zM89.6 123.1l2.3-.1 .1 .3h-2.4zM92.6 136.9l2.4-.1v.3h-2.3zM92.8 123.1l2.3-.1 .1 .3h-2.3zM95.9 136.8h2.3v.2l-2.3 .1zM96 123h2.3l.1 .2-2.3 .1zM99.1 136.8h2.3v.3h-2.3zM99.2 123h2.3l.1 .3h-2.4zM102.2 136.9l2.4-.1v.3h-2.3zM102.4 123.1l2.3-.1 .1 .3h-2.4z"/>
<path d="M105.4 136.9l2.4-.1v.2l-2.3 .1zM105.6 123h2.3l.1 .3h-2.3zM108.7 136.8l2.4 .2-.1 .2-2.3-.1zM108.8 123.1l2.4-.1v.3l-2.3 .1zM111.8 137h2.4v.3l-2.3-.1zM112 123l2.4-.2v.3l-2.4 .1zM115 137.1l2.4 .1v.2h-2.3zM115.2 122.8l2.3-.1 .1 .2-2.3 .2zM118.3 137.2l2.2 .1 .1 .2h-2.3zM118.5 122.7l2.2-.2 .1 .3-2.3 .2zM121.5 137.3l2.3 .1v.2h-2.3zM121.6 122.5l2.4-.1v.3l-2.3 .1z"/>
<path d="M124.6 137.5h2.4v.3h-2.3zM124.8 122.4l2.3-.1 .1 .2-2.4 .2zM127.8 137.6l2.4 .1v.2h-2.3zM128 122.3l2.4-.1-.1 .3h-2.3zM131.1 137.7l2.3 .1v.2h-2.3zM131.2 122.2l2.3-.2 .1 .3-2.3 .1zM134.2 137.9l2.4 .1v.2l-2.3-.1zM134.4 122l2.3-.1 .1 .3-2.4 .1zM137.4 138l2.4 .1v.2h-2.3zM137.6 121.9l2.3-.1 .1 .2-2.4 .2zM140.6 138.1l2.4 .1v.3l-2.3-.1zM140.8 121.8l2.3-.2 .1 .3-2.4 .1z"/>
<path d="M143.9 138.2l2.3 .3v.1l-2.4-.1zM144 121.6l2.3-.1 .1 .3-2.4 .1zM147 138.4l2.3 .1 .1 .2h-2.4zM147.2 121.5l2.3-.1 .1 .2-2.4 .2zM186.7 121.4h2.3l.1 .3h-2.3zM186.8 138.5l2.3-.1v.2l-2.3 .2zM189.8 121.5h2.3v.3h-2.3zM189.8 138.4l2.3-.1v.3l-2.3 .1zM192.8 138.4l2.4-.2-.1 .3-2.3 .1zM192.8 121.6h2.3l.1 .2h-2.4zM195.8 121.7l2.4 .1-.1 .2-2.3-.1zM195.9 138.2l2.2-.1 .1 .3-2.3 .1z"/>
<path d="M198.8 121.8h2.4v.3h-2.3zM198.9 138.1l2.3-.1v.2l-2.3 .2zM201.9 121.9h2.3v.3h-2.3zM201.9 138l2.3-.1 .1 .2-2.4 .2zM204.9 122h2.3l.1 .3h-2.4zM204.9 137.9l2.3-.1 .1 .3-2.3 .1zM207.9 122.1h2.3l.1 .2h-2.4zM207.9 137.8l2.3-.1 .1 .3-2.3 .1zM210.9 122.2h2.4v.3l-2.4-.1zM210.9 137.7l2.3-.1 .1 .3-2.3 .1zM214 122.3h2.3v.3l-2.3-.1zM214 137.6l2.3-.1 .1 .3-2.4 .1z"/>
<path d="M217 122.4h2.3l.1 .3h-2.4zM217 137.5l2.3-.1 .1 .3-2.4 .1zM220 137.4l2.4-.1v.3l-2.3 .1zM220 122.4l2.3 .1 .1 .2-2.3 .1zM223 122.6h2.4v.3l-2.3-.1zM223 137.4l2.4-.2v.3l-2.3 .1zM226 122.7h2.4v.3l-2.3-.1zM226.1 137.2l2.3-.1 .1 .3-2.4 .1zM229.1 137.2l2.3-.2 .1 .3-2.4 .1zM229.1 122.8h2.3l.1 .2h-2.4zM232.1 122.8h2.3l.1 .2-2.4 .1zM232.1 137h2.3l.1 .3h-2.3z"/>
<path d="M236.7 121h-5l-46-1.5h-4a40.5 40.5 0 0 1 0 21.2h2.2M236.7 121.8h-5l-45-1.4v.2l4 .2 41 1.3h5M236.7 138h-5l-45 1.5v.3l45-1.5h5M236.7 139.2h-5l-47.8 1.5M236.7 122.8l-1.6 .1 .1 .2h1.5M236.7 137l-1.6 .1 .1 .2h1.5M241.7 121h2M241.7 139.2h2M241.7 125.2h.1M241.7 122.8h.1M241.7 128.2h.1M241.7 125.8h.1"/>
<path d="M241.7 131.3h.1M241.7 128.9h.1M241.7 134.3h.1M241.7 131.9h.1M241.7 137.3h.1M241.7 134.9h.1M241.8 122.8v2.4M241.8 125.8v2.4M241.8 128.9v2.4M241.8 131.9v2.4M241.8 134.9v2.4M248.7 139.2h2.9"/>
<path d="M248.7 121h2.9M251.6 137.2h.2v2.3l-.2-.1zM251.6 120.7h.2v2.3l-.2-.1zM251.8 121h4.9v18.2h-4.9M254.5 120.2h.9M254.5 140h.9M254.5 120.2v.8M254.5 139.2v.8M255.4 120.2v.8M255.4 139.2v.8M152 140.7h.4M152.3 140.7l.2 .9"/>
<path d="M153.2 140.7l.2 .6M153.4 141.3l-.1 .2-.8 .1M153.4 141.3l-.9 .3M182.8 141.3l.2 .2 .7 .1M182.8 141.3l.9 .3M183 140.7l-.2 .6M183.9 140.7h.4M184 140.7l-.3 .9M237.2 140.7h.3M240.9 140.7h.3M244.2 140.7h.3M247.9 140.7h.3"/>
<circle cx="59.6" cy="32" r=".91"/>
<circle cx="65.6" cy="32" r=".91"/>
<circle cx="71.6" cy="32" r=".91"/>
<circle cx="77.6" cy="32" r=".91"/>
<circle cx="83.6" cy="32" r=".91"/>
<circle cx="89.6" cy="32" r=".9"/>
<circle cx="95.6" cy="32" r=".9"/>
<circle cx="101.6" cy="32" r=".9"/>
<circle cx="152.1" cy="23.9" r=".9"/>
<circle cx="255" cy="25.4" r=".9"/>
<circle cx="184.1" cy="40.1" r=".9"/>
<circle cx="277.1" cy="56.3" r=".91"/>
<circle cx="277.1" cy="56.3" r=".71"/>
<circle cx="277.1" cy="56.3" r="1.5"/>
<circle cx="277.1" cy="56.3" r="1.3"/>
<circle cx="22.4" cy="60.8" r="1.79"/>
<circle cx="152.8" cy="77.1" r=".76"/>
<circle cx="153" cy="77.1" r=".44"/>
<circle cx="153" cy="77.1" r=".35"/>
<circle cx="183.2" cy="77.1" r=".34"/>
<circle cx="183.3" cy="77.1" r=".45"/>
<circle cx="183.5" cy="77.1" r=".77"/>
<circle cx="255" cy="77.1" r=".74"/>
<circle cx="255" cy="77.1" r=".46"/>
<circle cx="255" cy="77.1" r=".35"/>
<circle cx="255" cy="77.1" r=".64"/>
<circle cx="37.7" cy="97.2" r="1.51"/>
<circle cx="38.1" cy="97.2" r=".88"/>
<circle cx="38.1" cy="97.2" r=".7"/>
<circle cx="59.6" cy="130.1" r=".89"/>
<circle cx="65.6" cy="130.1" r=".89"/>
<circle cx="71.6" cy="130.1" r=".89"/>
<circle cx="77.6" cy="130.1" r=".9"/>
<circle cx="83.6" cy="130.1" r=".9"/>
<circle cx="89.6" cy="130.1" r=".9"/>
<circle cx="95.6" cy="130.1" r=".9"/>
<circle cx="101.6" cy="130.1" r=".9"/>
</g>
<path d="M17 55.9l-1.3 1.4-.7 1-.6 1.2-.4 1.7v2.9l.3 1.3 .6 1.4 1.6 2.1 1.2 .9 1.5 .8 2.4 .6h1.7l1.3-.3M23.2 54.1l1.6 .3M270.1 55l-.2 .9 .1 1.5 .3 1.2 .6 1.3M28.5 93.3v7.8" fill="none" stroke="#000" stroke-width=".21"/>
<path d="M86.2 .6h124.6v3.8h-124.6z" fill="#fff"/>
<g font-size="6.3">
<text x="157.3" y="33.4">C</text>
<text x="156.7" y="75.1">A</text>
<text x="260.7" y="74.9">D</text>
</g>
<g font-size="4.7">
<text x="280.8" y="196.4">RRI</text>
<text x="109.5" y="200.7">P3305</text>
<text x="133" y="201.9">E</text>
<text x="205.1" y="202.5">1:1</text>
<text x="265.8" y="202.4">+/-0.5</text>
</g>
<g font-size="4.4">
<text x="102.5" y="184.9">25620 MAMIROLLE</text>
<text x="112.9" y="180.7">BP n° 7</text>
<text x="102.5" y="189.2">Tél : 03.81.55.91.00</text>
<text x="102.5" y="193.4">Fax: 03.81.55.91.02</text>
</g>
<g font-size="4.2">
<text x="86.2" y="3.5">WD-000QW0 - MGLE_5012 - P3305 - A.3 - PR - 2026/10/21 12:23:38</text>
<text x="275.9" y="163">FT 1241</text>
</g>
<g font-size="4">
<text x="142.8" y="173.8">21-18 coupé</text>
<text x="143.2" y="168.4">Désignation:</text>
<text x="143" y="179.9">115-75 bout ogive - cassé</text>
<text x="143.2" y="186.7">Cousu machine</text>
<text x="142.9" y="194.6">Client: PIAGET</text>
<text x="189.7" y="195.4">Modele:</text>
<text x="254.2" y="195.6">Dessinateur:</text>
<text x="142.8" y="202.3">Date:</text>
<text x="156.2" y="202.3">16/05/2019</text>
<text x="186.4" y="202.7">Echelle:</text>
<text x="217.7" y="202.5">Tolérances générales:</text>
</g>
<g font-size="3.9">
<text x="117" y="9.6">Les</text>
<text x="125.9" y="9.6">côtes entourées</text>
<text x="159.2" y="9.6">sont valables sur les 2 brins</text>
</g>
<g font-size="3.5" fill="#808080">
<text x="32.9" y="16.9">R37</text>
<text x="126.7" y="15.1">4 Doublure</text>
<text x="230.3" y="14.1">4 Doublure</text>
<text x="161" y="24.8">R40</text>
<text x="262.1" y="25.1" transform="rotate(-90 262.1 25.1)">3</text>
<text x="31.2" y="32.8" transform="rotate(-90 31.2 32.8)">4</text>
<text x="262.1" y="40.6" transform="rotate(-90 262.1 40.6)">3</text>
<text x="283" y="45.3">1</text>
<text x="72.5" y="50">70</text>
<text x="130.3" y="50.8">15</text>
<text x="145.4" y="50.8">15</text>
<text x="244.7" y="48.3">20</text>
<text x="32.1" y="58.7" transform="rotate(-90 32.1 58.7)">2</text>
<text x="90.9" y="58.4">115</text>
<text x="216.1" y="58.4">75</text>
<text x="238.2" y="67.1">5</text>
<text x="259.6" y="67.1">8</text>
<text x="49.3" y="90.9">1</text>
<text x="73.4" y="96.3" transform="rotate(-90 73.4 96.3)">2,40</text>
<text x="133" y="96.1" transform="rotate(-90 133 96.1)">3,70</text>
<text x="48.3" y="113.9">20</text>
<text x="62" y="113.9">6</text>
<text x="90.3" y="113.9">8x</text>
<text x="97.9" y="113.9">1,80</text>
<text x="239.9" y="110.2">15 Traverse</text>
<text x="34.7" y="134.5" transform="rotate(-90 34.7 134.5)">17,80</text>
<text x="161.5" y="137.2" transform="rotate(-90 161.5 137.2)">21,20</text>
<text x="266" y="137.2" transform="rotate(-90 266 137.2)">18,20</text>
<text x="126.6" y="149.8">5 Couture</text>
<text x="224" y="149.9">5 Pts de bride</text>
<text x="130.3" y="154">&amp; Filet</text>
<text x="62.9" y="159.4" transform="rotate(-90 62.9 159.4)">2Couture</text>
</g>
<g font-size="3.5">
<text x="231.7" y="19.8">B</text>
<text x="142.5" y="66.3">20</text>
<text x="168.4" y="69.7">1,50</text>
<text x="273.3" y="68.1">DÉTAIL D</text>
<text x="269.7" y="72.6">ECHELLE 2 : 1</text>
<text x="13.1" y="80.5">DÉTAIL C</text>
<text x="260.7" y="78.3">Ø1.5</text>
<text x="260.7" y="82.8">Ø1.4 passe libre</text>
<text x="9.6" y="85">ECHELLE 2 : 1</text>
<text x="261.6" y="87.3">sans jeu</text>
<text x="228.4" y="95">Barrette ergo Ø1.5 x 18</text>
<text x="45.2" y="100.6">Ø1.5</text>
<text x="141.6" y="96.5">Barrette ergo courbe Ø1.5 x 21</text>
<text x="141.6" y="101">REF CAPSA: 161015</text>
<text x="192.5" y="100.8">D</text>
<text x="228.4" y="99.5">REF CAPSA: 162465</text>
<text x="271.6" y="99">D</text>
<text x="278.4" y="99.4">E</text>
<text x="9.6" y="106.9">ECHELLE 2 : 1</text>
<text x="12.8" y="103.3">DÉTAIL A</text>
<text x="45.2" y="105.1">Ø1.4 passe libre sans jeu</text>
<text x="141.6" y="105.6">REF INTERSTRAP: ACCBAR389</text>
<text x="228.4" y="104">REF INTERSTRAP: ACCBAR395</text>
<text x="113.4" y="112.3">B</text>
<text x="93.7" y="118.2">8R13</text>
<text x="74.1" y="155.7" transform="rotate(-90 74.1 155.7)">1Filet</text>
<text x="173.8" y="170.1">C</text>
<text x="207.3" y="195">Altiplano Revamp 40mm</text>
</g>
<text font-size="3.3" x="9.8" y="170.3">CACHET ET SIGNATURE DU CLIENT POUR ACCEPTATION</text>
<g font-size="2.8">
<text x="205.7" y="20.1">Direct Shipping</text>
<text x="212.4" y="47.2">Taille</text>
<text x="221.9" y="49.1">Code</text>
<text x="221.9" y="52.9">Date</text>
<text x="233.6" y="53.8">Code</text>
<text x="233.6" y="57.6">Fournisseur</text>
</g>
<g font-size="2.5" fill="#808080">
<text x="168" y="22.4">+10</text>
<text x="169.5" y="24.8">0</text>
<text x="285.9" y="45.3">±0,5</text>
<text x="97.7" y="58.4">±2</text>
<text x="221" y="58.4">±2</text>
<text x="73.4" y="88.5" transform="rotate(-90 73.4 88.5)">±0,3</text>
<text x="133" y="88.4" transform="rotate(-90 133 88.4)">±0,3</text>
<text x="52.1" y="90.9">±0,2</text>
<text x="105.7" y="113.9">±0,1</text>
<text x="34.7" y="124.7" transform="rotate(-90 34.7 124.7)">±0,2</text>
<text x="161.5" y="127.4" transform="rotate(-90 161.5 127.4)">±0,2</text>
<text x="265.9" y="127.4" transform="rotate(-90 265.9 127.4)">±0,2</text>
</g>
<g font-size="2.5">
<text x="189.3" y="168.1">08/07/2020</text>
<text x="189.3" y="172.7">26/06/2019</text>
<text x="206.8" y="172.7">D</text>
<text x="207.1" y="168.1">E</text>
<text x="217.3" y="168.1">Modification réferences barrette boucle</text>
<text x="217.8" y="172.7">Ajout réferences barrettes manquantes</text>
<text x="280" y="168.1">RRI</text>
<text x="280" y="172.7">RRI</text>
<text x="189.3" y="177.6">13/06/2019</text>
<text x="206.7" y="177.6">C</text>
<text x="215.6" y="177.6">Mention&quot; rembordé&quot; remplacé par &quot;coupé&quot;</text>
<text x="280" y="177.6">RRI</text>
<text x="189.3" y="182">23/05/2019</text>
<text x="192.9" y="185.4">DATE</text>
<text x="205.2" y="185.4">REV.</text>
<text x="207" y="182">B</text>
<text x="219.9" y="182">Modifications selon demande client</text>
<text x="233.5" y="185.4">Modifications</text>
<text x="274.7" y="185.4">Modifier par</text>
<text x="280" y="182">RRI</text>
</g>
<text font-size="2" x="131.8" y="197.4">Indice:</text>
</svg>
